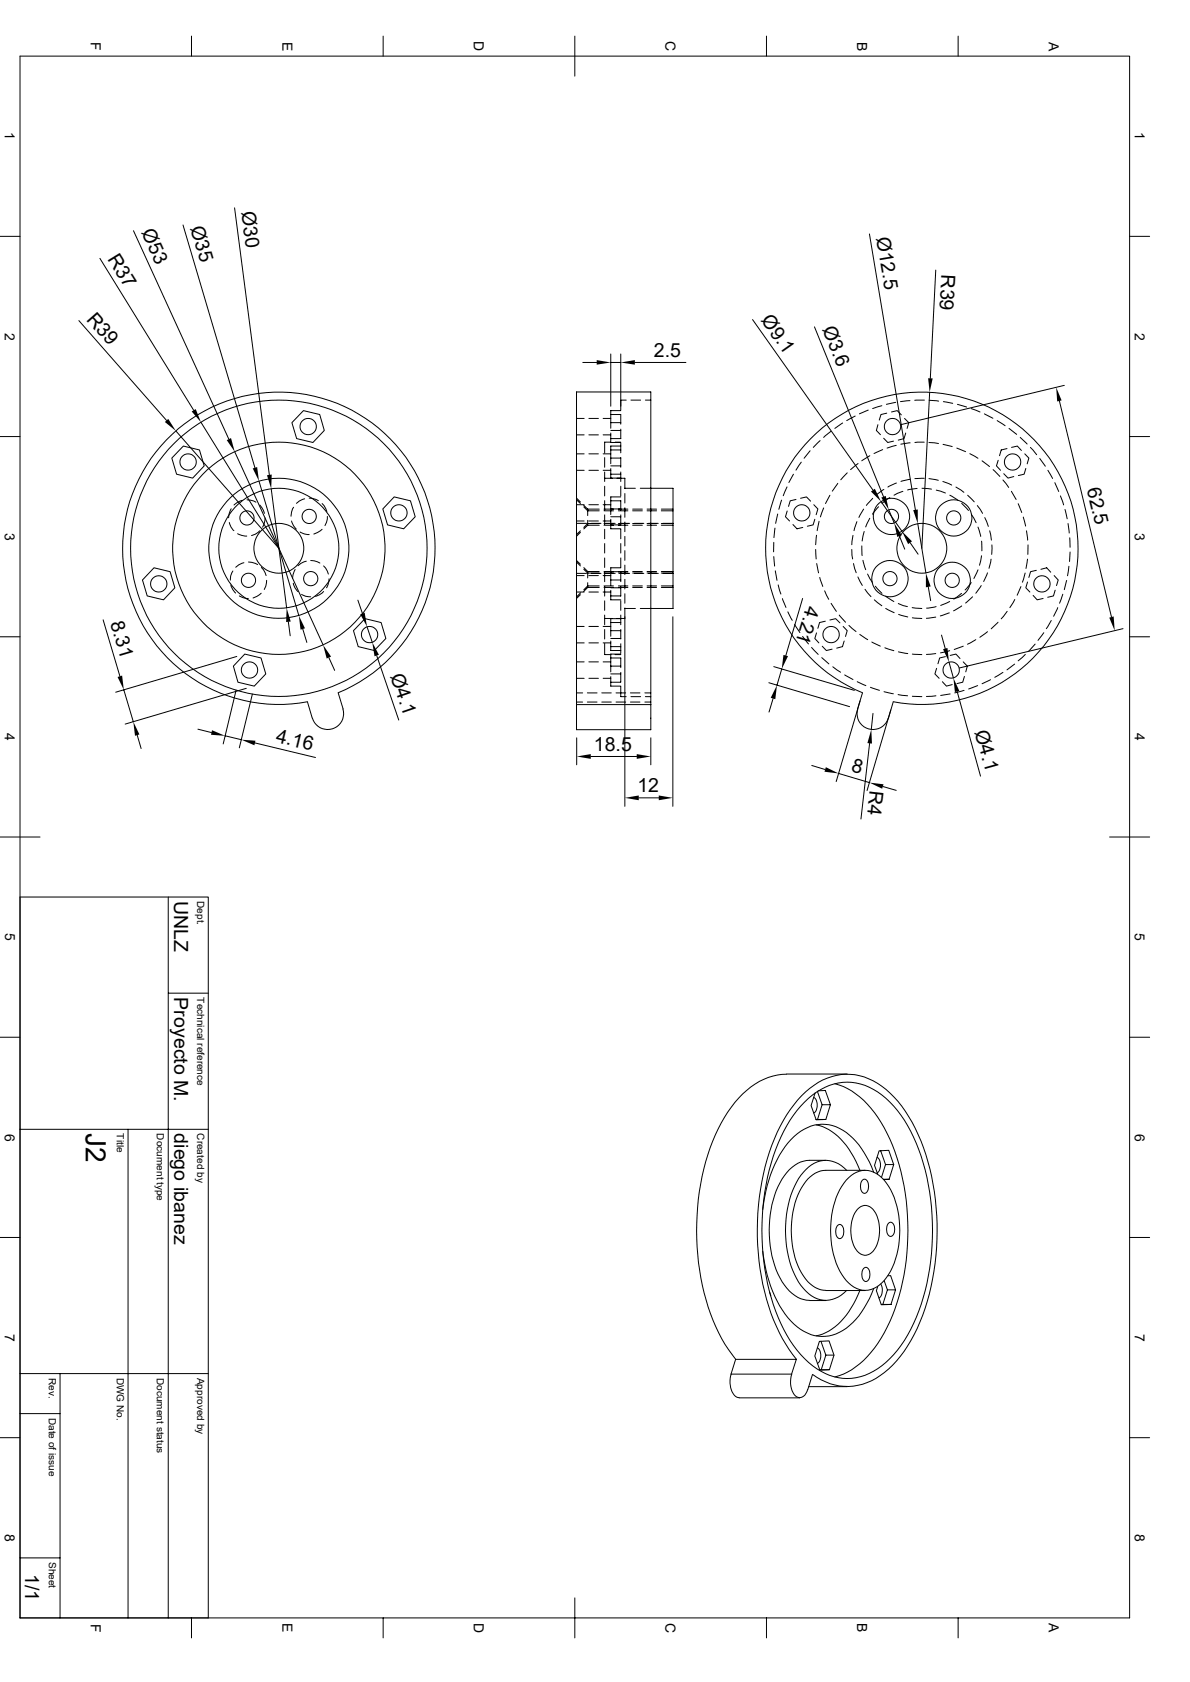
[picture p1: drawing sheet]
<svg xmlns="http://www.w3.org/2000/svg" width="297mm" height="420mm" viewBox="0 0 297 420" stroke-linecap="round" stroke-linejoin="round" font-family="sans-serif">
<g fill="none" stroke="#000" stroke-width=".25">
<path d="M5 14h276.9v390h-276.9zM47.8 9v5M95.6 9v5M143.5 9v10M191.3 9v5M239.1 9v5M0 59h5M33.3 57.6l23.8 52M45.7 56.2l17.9 60.6M58.5 51.9l8.7 66.7M217 58.4l11.5 68.9M281.9 59h5"/>
<path d="M24.9 64.5l23.4 37.9M187.8 79.8l30.1 42.6M233.6 67.4l-1.4 27.1M19.7 80.1l21.9 24.9M145.5 90.5h3.4M152.4 88.4v13M152.4 90.5h2.5M154.9 88.4v13M156.3 99.9h-1.4v2.5M157.5 99.9h2.4M158.5 90.5h12.7M161.1 99.9h1.3"/>
<path d="M203.3 81.6l17.2 42.4M230.7 99.9h-2.4M231.9 99.9l2.4 .3M232 98l-1.9 38.9M265.6 96.2l-40.8 9.8M0 109h5M45.8 111.4l4 1 1.2 3.9-2.9 3.1-4-1-1.2-4zM50.2 105.5l19.4 31.4-25.7-29.3M58.6 112.8l22 48.2M75.7 102.5l4.1 1 1.1 4-2.8 3-4.1-1-1.1-4zM143.9 113.3h1.9M143.9 117.4h1.9"/>
<path d="M143.9 104.5h1.9M143.9 108.6h1.9M147 113.3h2.4M147 117.4h2.4M147 104.5h2.4M147 108.6h2.4M150.5 113.3h1.9M150.5 117.4h1.9M150.5 104.5h1.9M150.5 108.6h1.9M150.9 114.3v2.4M150.9 117.9v2.3"/>
<path d="M150.9 119.4h1.9M152.3 110.4h-1.4v2.7M152.4 103.5h2.5v2.4M152.4 117v2.4h2.5M152.4 108.1v2.4h2.5M152.4 112.4h2.5M152.4 116.3h2.5M152.4 118.4h2.5M152.4 114.4h2.5M152.4 107.5h2.5M152.4 105.5h2.5M153.5 110.4h1.4"/>
<path d="M154 119.4h2v2.6M154.9 107.1v2.4h-2.5M154.9 110.7v2.4M154.9 114.3v2.4M154.9 117.9v2.3M154.9 111.4h-2.5v4.4M154.9 102.5h-2.5v4.4M198 118.4l-1.1 2.1M200 115.4l-1.3 2M202.2 112.6l-1.5 1.8M204.7 110l-1.7 1.7M207.4 107.7l-1.8 1.5"/>
<path d="M210.3 105.6l-1.9 1.4M211.5 118.1l-1.7 1.7M213.4 103.9l-2.1 1.1M214.2 115.7l-1.9 1.6M216.7 102.4l-2.2 .9M217.1 113.8l-2 1.3M219.1 106l-.4 1.5 1.1 1M220.1 101.3l-2.3 .7M220.3 112.3l-2.2 .9M220.6 109.4l1 1.1 1.4-.3M221.3 103.2l-1.4 .3-.4 1.4M222.5 102.9l1.4-.4 1.1 1.1"/>
<path d="M223.6 100.5l-2.4 .5M223.7 111.2l-2.3 .7M225.8 104.5l1 1-.4 1.5M226.1 108.1l-.5 1.4-1.4 .4M227.1 100l-2.4 .3M227.2 119.7l-2.3 .5M227.2 110.6l-2.4 .3M230.7 119.4l-2.4 .1M230.7 110.4l-2.4 .1M231.9 119.5l2.3 .4M231.9 110.5l2.3 .2M235.4 111l2.3 .5"/>
<path d="M235.5 100.3l2.3 .4M238.8 111.9l2.2 .9M239 101l2.3 .6M242.1 113.3l2 1.1M242.4 102l2.2 .9M245.1 115.1l1.9 1.4M245.7 103.3l2.1 1.1M247.9 117.3l1.7 1.7M248.9 105l2 1.3M249.1 114.9l-.4 1.4 1 1.1M250.3 119.8l1.5 1.9M250.5 118.3l1.1 1.1 1.4-.4"/>
<path d="M251.3 112l-1.4 .4-.4 1.4M251.8 107l1.9 1.5M252.5 111.7l1.4-.3 1 1.1M254.6 109.2l1.8 1.7M255.8 113.3l1 1.1-.4 1.4M256 117l-.4 1.4-1.4 .3M257.2 111.7l1.5 1.8M259.5 114.5l1.4 1.9M261.5 117.4l1.2 2.1M264.4 100.1l13 54M281.9 109h5M57.2 130.5a3.6 3.6 0 0 0 1.2 2"/>
<path d="M57.7 127l-.5 1.3-.1 1M59.3 133.3l1 .4 1.3 .2M60.5 124.9l-1.4 .6-.7 .6M61.6 124.8l1.7 .3 .6 .3M64.6 120.1l10 33.6M64.8 132.5l-1.1 .9-.9 .3M64.9 126.1l.8 1.3 .3 .8M66.2 129.3l-.3 1.5-.4 .8M67.7 122l3.8 29.8M72.8 130.1l.4 1.1 .8 .9M73.3 126.7l-.5 1.1-.2 1.1M74.9 132.8l1 .5 1.3 .2"/>
<path d="M76 124.5l-1.3 .6-.7 .6M77.2 124.4l.8 .1 1.5 .5M77.6 140h.8l1.4 .6M80.4 125.7l.5 .6 .7 1.5M80.4 132.2l-1.2 .8-.9 .4M81.7 128.9l-.2 1.5-.4 .8M98.4 124.1l4 1 1.2 3.9-2.8 3-4.1-.9-1.2-4zM143.9 140l1 .9M143.9 124.4l1 .9M143.9 124.8l1 .9M143.9 130.7h2.5M143.9 126h1.9"/>
<path d="M143.9 130.1h1.9M144.9 132.5l-1 1M144.9 132.9l-1 1M145.7 126.2l1 .9M145.7 126.6l1 1M146.7 127.1v.5M146.7 129.9v1.2M146.7 127.6v1.1M146.7 127.1h2.9M146.7 131.1l-1 1M146.7 127.6h2.9M146.7 131.1h2.9"/>
<path d="M147 126h2.4M147 130.1h2.4M147.6 130.7h2.4M149.6 130.7h-2.9l-1 1M150.5 126h1.9M150.5 130.1h1.9M150.7 127.1h6M150.7 127.6h2.4M150.7 131.1h2.4M150.7 130.7h2.4M150.9 121.4v2.4M150.9 125v2.4"/>
<path d="M150.9 128.6v2.4M150.9 132.2v2.3M150.9 135.7v2.4M150.9 139.3v2.4M151.2 130.7h2.3M152.4 129.7v2.3h2.5M152.4 129h2.5M152.4 131.1h2.5M152.4 125.1h2.5M154.3 127.6h2.4M154.3 131.1h2.4M154.3 130.7h2.4"/>
<path d="M154.7 130.7h2.4M154.9 121.4v2.4M154.9 125v2.4M154.9 128.6v2.4M154.9 132.2v2.3M154.9 139.3v2.4M154.9 124.1h-2.5v4.4M154.9 135.7v2.4M156 123.2v2.4M156 126.8v2.4M156 130.3v2.5M156 133.9v2.4"/>
<path d="M156 137.5v2.4M156 121.9h2.6M157.9 127.1h2.4M157.9 127.6h2.4M157.9 131.1h2.4M157.9 130.7h2.4M158.3 130.7h2.4M159.8 121.9h8.2v30h-8.2M161.5 127.1h2.4M161.5 127.6h2.4M161.5 131.1h2.4M161.5 130.7h2.4"/>
<path d="M161.9 130.7h2.4M165.1 127.1h2.9M165.1 127.6h2.9M165.1 131.1h2.9M165.1 130.7h2.9M165.5 130.7h2.5M193.1 139l.2 2.4M193.1 135.4v2.4M193.4 131.9l-.2 2.3M194.1 128.4l-.5 2.3M195.1 124.9l-.7 2.3M196.4 121.6l-.9 2.2"/>
<path d="M196.5 127.6l-.5 1.4 1.1 1.1M197.9 131l1 1 1.5-.3M198.7 124.7l-1.5 .4-.4 1.3M199.8 124.4l1.5-.3 1 1M203.1 126l1 1.1-.4 1.4M203.4 129.7l-.5 1.4-1.4 .3M203.6 137.2l.1 2.4M203.8 133.6l-.2 2.4M204.4 130.2l-.4 2.3M205.6 126.8l-.8 2.3M207.1 123.7l-1.1 2M209.1 120.7l-1.4 1.9"/>
<path d="M212.6 137.2l.2 2.4M212.9 133.7l-.3 2.3M213.9 130.3l-.8 2.2M215.1 136.3l.1 2.4M215.4 139.9l.7 2.3M215.6 127.1l-1.2 2.1M215.7 132.7l-.5 2.4M217.1 129.4l-1 2.2M217.8 124.4l-1.6 1.8M219.3 126.5l-1.5 1.9M219.9 125.2l5.2 7.5M220.6 122.2l-1.9 1.4"/>
<path d="M221.8 127.3l1.4 3.3M222.1 124.2l-2 1.5M223.7 120.6l-2.1 1M224.5 133.9l1.3 3.2M225.3 122.7l-2.2 1M227.2 135.5l2 2.9M228.9 122l-2.4 .3M229.1 130.8l2 12.3M230.1 121.9l2.4 .2M233.7 122.4l2.3 .7M235.3 120.2l2.2 .9M237.1 123.7l2 1.2"/>
<path d="M238.6 121.6l2 1.3M240 125.7l1.7 1.8M241.5 123.7l1.7 1.6M242.4 128.4l1.2 2.1M243.9 126.2l1.3 2M244.1 131.6l.7 2.3M245 135.1l.1 2.4M245 138.8l-.5 2.3M245.8 129.2l.9 2.2M247 132.5l.4 2.4M247.4 139.6l-.6 2.3M247.6 136.1l-.1 2.3"/>
<path d="M252.4 122.7l1.2 2M254.1 125.8l.9 2.2M255.4 129.1l.6 2.3M256.2 132.5l.3 2.4M256.5 139.6l-.4 2.3M256.6 136.1l-.1 2.3M263.3 120.5l.9 2.2M264.7 123.8l.8 2.3M265.8 127.2l.6 2.3M266.6 130.7l.3 2.4M267 134.3l.1 2.4M267.1 137.8l-.1 2.4"/>
<path d="M0 159h5M25.7 154.8l4.2 14.1M38.4 141.8l4.1 .9 1.1 4.1-2.8 3-4.1-1-1.1-4zM57.6 146.1l.5 1.1 .7 .9M58.1 142.6a3.5 3.5 0 0 0-.6 2.3M59.7 148.8l1 .5 1.3 .1M60.9 140.5l-1.3 .6-.8 .5M62 140.3l.9 .1 1.4 .6M65.2 148.1l-1.1 .8-.9 .4M65.2 141.7l.5 .5 .7 1.5M66.5 144.9l-.2 1.5-.3 .8M72 155.3l.4 3.4"/>
<path d="M73.2 145.6l.4 1.2 .7 .9M73.7 142.2l-.5 1.2-.2 1.1M75.3 148.4a3.6 3.6 0 0 0 2.3 .6M75.6 157.1l1 3.3M76.5 140.1l-1.4 .6-.7 .6M80.8 141.3l.5 .6 .7 1.4M80.8 147.7l-1.1 .8-1 .4M82.1 144.5l-.2 1.5-.4 .8M89.3 149.9l1.2 3.3M91.1 154.5l4 .9 1.2 4-2.9 3-4-.9-1.2-4zM91.6 156.5l1.3 3.9M143.9 140.3l1 1"/>
<path d="M143.9 143.2h2.5M143.9 143.7h1.9M143.9 147.8h1.9M143.9 156.4h1.9M144.9 148.1l-1 1M144.9 148.5l-1 .9M145.7 141.7l1 1M145.7 142.2l1 .9M146.7 142.7v.4M146.7 145.5v1.2M146.7 143.1v1.2M146.7 146.7l-1 1"/>
<path d="M146.7 142.7h2.9M146.7 143.1h2.9M146.7 146.7h2.9M147 143.7h2.4M147 147.8h2.4M147 156.4h2.4M147.6 143.2h2.4M149.6 146.3h-2.9l-1 1M150.5 143.7h1.9M150.5 147.8h1.9M150.5 156.4h1.9M150.7 142.7h2.4"/>
<path d="M150.7 146.3h2.4M150.7 143.1h2.4M150.7 146.7h2.4M150.9 142.9v2.3M150.9 146.4v2.4M150.9 150v2.4M150.9 153.6v2.4M150.9 157.2v2.4M150.9 154.4h1.9M151.2 143.2h2.3M152.4 147.4v2.4h2.5M152.4 144.8h2.5"/>
<path d="M152.4 142.7h2.5M152.4 146.8h2.5M152.4 157.5h2.5M152.4 155.4h2.5M152.4 159.4h2.5M154.3 142.7h2.4M154.3 146.3h2.4M154.3 143.1h2.4M154.3 146.7h2.4M154.7 143.2h2.4M154.9 142.9v2.3M154.9 146.4v2.4h-2.5"/>
<path d="M154.9 150v2.4M154.9 153.6v2.4M154.9 157.2v2.4M154.9 141.8h-2.5v4.4M154.9 154.5h-2.5v4.4M156 141.1v2.4M156 144.7v2.4M156 148.3v2.3M156 151.8v2.6h-2M156 151.9h2.6M156 154v47.3M157.9 142.7h2.4"/>
<path d="M157.9 146.3h2.4M157.9 143.1h2.4M157.9 146.7h2.4M158.3 143.2h2.4M161.5 142.7h2.4M161.5 146.3h2.4M161.5 143.1h2.4M161.5 146.7h2.4M161.9 143.2h2.4M165.1 142.7h2.9M165.1 146.3h2.9M165.1 143.1h2.9"/>
<path d="M165.1 146.7h2.9M165.5 143.2h2.5M167.9 154v47.3M193.5 142.5l.4 2.4M194.2 146l.7 2.3M195.3 149.5l.9 2.2M196.6 152.8l1.1 2.1M198.3 155.9l1.3 2M200.3 158.9l1.5 1.9M200.3 149.4l-4.2 14.3M203.8 158l-.4 1.4 1 1.1M203.8 140.7l.5 2.3"/>
<path d="M204.6 144.2l.8 2.2M205.8 147.5l1 2.1M206 155.1l-1.4 .3-.5 1.5M207.1 154.8l1.5-.3 1 1M207.4 150.7l1.3 2M209.5 153.6l1.5 1.8M210.4 156.4l1.1 1.1-.5 1.4M211.9 156.2l1.8 1.5M213 140.7l.7 2.3M214.1 144.1l1.1 2.1M214.6 158.4l2 1.3M215.9 147.2l1.5 1.8"/>
<path d="M216.5 143.3l1.2 2.1M218.2 149.8l1.9 1.5M218.5 146.4l1.6 1.8M221.1 148.9l2 1.3M221.1 151.9l2.1 1.1M224.2 150.7l2.3 .8M224.3 153.4l2.3 .7M227.7 151.7l2.4 .2M227.7 154.3l2.4 .1M231.7 146.6l.6 3.4M233.6 154.1l-2.4 .3M233.6 151.5l-2.3 .3"/>
<path d="M235 158.6l.9 3.4M236.9 153l-2.2 .8M237 150.2l-2.2 1M240 148.2l-2 1.4M240 151.3l-2 1.2M242.4 145.5l-1.5 1.8M242.7 149l-1.7 1.6M243.5 159.7l-2 1.2M244.1 142.3l-1 2.1M244.9 146.2l-1.4 1.9M246.5 143l-1 2.2M246.5 157.7l-1.9 1.4"/>
<path d="M249.1 155.4l-1.7 1.6M251.4 152.7l-1.5 1.8M253.3 149.7l-1.2 2M254.8 146.5l-.9 2.1M255.9 143.1l-.7 2.3M256.5 145.3l-.5 1.5 1 1M257.9 148.7l1 1.1 1.5-.4M258.7 142.4l-1.5 .3-.4 1.5M259.8 142.2l1.4-.4 1.1 1.1M260.5 158l-1.4 1.9M262.4 154.9l-1.2 2.1M263.1 143.7l1 1.1-.4 1.4"/>
<path d="M263.4 147.4l-.5 1.4-1.4 .3M264 151.7l-1 2.2M265.3 148.4l-.8 2.2M266.2 144.9l-.6 2.3M266.8 141.4l-.4 2.4M280.3 157l-40.9 9.8M281.9 159h5M30.9 172.3l2.4 7.9M58.9 172.3l-3.2 13.5M59.1 163.9l-30.2 8.9M61.1 163.3l4.1 1 1.1 4-2.8 3-4.1-1-1.1-4zM61.5 171.9l-30.3 8.9"/>
<path d="M63 173.3l-3.3 13.4M76.8 175.3l1.1 4M82.1 164.2l1.4 3.2M84.4 173a39 39 0 0 0 11.2-65.2 39 39 0 0 0-63.5 18.6 39 39 0 0 0 44.7 48.8M84.4 173l1.2 4M85.6 177a4 4 0 0 1-2.7 5 4 4 0 0 1-4.9-2.7M94 163.7l5.5 16.1M143.9 175.9v6.3h18.5v-6.3M143.9 175.9v-78h18.5v78M143.9 173h1.5M143.9 175.3h1.5M143.9 165.3h1.9"/>
<path d="M143.9 169.4h1.9M143.9 160.5h1.9M143.9 175.9h18.5M146.6 173h2.4M146.6 175.3h2.4M147 165.3h2.4M147 169.4h2.4M147 160.5h2.4M150.2 173h2.4M150.2 175.3h2.4M150.5 165.3h1.9M150.5 169.4h1.9"/>
<path d="M150.5 160.5h1.9M150.9 160.7v2.7h1.4M152.4 169v2.3h2.5M152.4 160.1v2.3h2.5M152.4 170.3h2.5M152.4 166.3h2.5M152.4 164.3h2.5M152.4 168.3h2.5M152.4 161.5h2.5M153.5 163.4h1.4M153.8 173h2.4M153.8 175.3h2.4"/>
<path d="M154.9 160.7v2.4M154.9 164.3v2.4M154.9 167.9v2.4M154.9 171.4v2.5h1.4M154.9 163.3h-2.5v4.5M157.4 173h2.3M157.4 175.3h2.3M157.5 173.9h2.4M161 173h1.4M161 175.3h1.4M161.1 173.9h1.3M191.9 170.5l20.1 5.9"/>
<path d="M193 174.4l-1.1 3.4M193.1 166.5l20.1 5.9M195.1 167l-1.2 4.1M202.6 161.7l1.6 1.7M205.1 164.2l1.8 1.6M205.2 161.4l1 1 1.5-.3M207.9 166.5l1.9 1.4M210.7 160.1l-.4 1.4-1.5 .3M210.8 168.5l2.1 1.2M214 170.2l2.1 1M214.1 177a4 4 0 0 0 2.6 5 4 4 0 0 0 5-2.7M214.7 175l-6 20.2"/>
<path d="M215.3 173a39 39 0 0 1-11.2-65.2 39 39 0 0 1 63.4 18.6 39 39 0 0 1-44.6 48.8M215.3 173l-1.3 4M217.3 171.6l2.2 .8M217.6 160.3l2.1 1M217.9 178.1l-.4 4M220.6 172.7l2.4 .5M220.9 161.8l2.2 .7M222.3 177.2l-5.9 20.2M222.9 175.3l-1.2 4M224.2 173.4l2.3 .3M224.2 162.8l2.4 .4M227.7 163.3l2.4 .1"/>
<path d="M227.7 173.9h2.4M233.6 163.2l-2.4 .2M233.6 173.7l-2.4 .2M233.8 166.9l-.5 1.4 1.1 1.1M235.2 170.2l1 1.1 1.5-.4M236 164l-1.5 .3-.4 1.4M236.9 165.3l1.1 4M237 162.5l-2.3 .5M237.2 173.3l-2.4 .4M237.2 163.7l1.4-.4 1 1.1M238.9 172.6l5.8 21.2M240.4 161.3l-2.2 .9"/>
<path d="M240.4 165.3l1 1-.4 1.5M240.6 172.4l-2.3 .6M240.7 168.9l-.4 1.4-1.5 .4M244 171.2l-2.2 .8M247.2 169.7l-2.1 1M250.3 167.9l-2 1.2M253.2 165.8l-1.9 1.5M255.9 163.4l-1.8 1.6M258.4 160.8l-1.6 1.8M34.2 183.6l1 3.3M49.4 182.1l3.4 .8M56.2 183.7l4 1"/>
<path d="M63.6 185.5l15.1 3.6M143.9 184.2v6.8M147.4 188.9h11.5M159.4 199.2h5M162.4 184.2v6.8M202.6 191.1l3.4 1.1M209.3 193.1l7.7 2.3M217 185.6l-2.1 18.9M220.3 196.4l3.4 1M0 209h10M276.9 209h10M5 224h47v180"/>
<path d="M42 224v180M0 259h5M42 248h10M281.9 259h5M196.3 268.2h15.2M196.3 268.2a16.4 16.4 0 0 0-11.9 6 43.1 43.1 0 0 0-9.5 21.5 61.7 61.7 0 0 0 4.5 37.1l1.5 2.9 2.7 3.7M200.8 275.2a13.8 13.8 0 0 1 16.2-3.7 24.6 24.6 0 0 1 11 12.4 59.5 59.5 0 0 1 0 46.6 24.6 24.6 0 0 1-11 12.4 13.4 13.4 0 0 1-15.2-2.7 36.9 36.9 0 0 1-10.2-19.7 59.9 59.9 0 0 1 3.3-36.6l2.3-4.2 1.7-2.4zM203.1 274a2.66 2.66 0 0 1 0 3.9M204 272.5l1.2 3.3M204 279.5h2.1M204.2 272.4l1.8-.1 1.3 3.5-1.2 3.7-2.4 .1-1.3-3.5 1.1-3.2M207.3 275.8h-2.1l-1.2 3.7h-.3"/>
<path d="M208.4 270.6a20 20 0 0 1 11.5 9.7 53.2 53.2 0 0 1 6.7 28.8 50.6 50.6 0 0 1-7.5 26.3 19.4 19.4 0 0 1-10.7 8.4M5 282h47M32 282v122M203.7 280.9a14.3 14.3 0 0 1 9.4 8l1.5 3.3M206.1 289.7h-4a8.6 8.6 0 0 0-6.9 4.7 27.2 27.2 0 0 0 0 25.6 8.6 8.6 0 0 0 6.9 4.7h4M211.2 294.7a5.8 5.8 0 0 1 9.5 0 21.1 21.1 0 0 1 3.6 16.2 15.9 15.9 0 0 1-4.9 10 5.6 5.6 0 0 1-8.2-1.2 21.1 21.1 0 0 1-3.6-16.2 17.5 17.5 0 0 1 3.6-8.8zM211.3 292.2a6.7 6.7 0 0 0-10.8 .5 23.3 23.3 0 0 0-4.4 15.8 21.6 21.6 0 0 0 4.4 13.2 6.7 6.7 0 0 0 10.8 .5M215.1 294.8a.87 .87 0 0 1 1.1-.3 .87 .87 0 0 1 .5 .9 2 2 0 0 1-.9 2.6 2.1 2.1 0 0 1-.7-3.2zM215.9 292.2h-9.8a7.5 7.5 0 0 0-6.1 4.4 23 23 0 0 0 .5 22 7.1 7.1 0 0 0 5.6 3.6h9.8M218.1 292.7a20.9 20.9 0 0 0-7.7-10.5 9.9 9.9 0 0 0-13 2.4 30.9 30.9 0 0 0-7 17.4M218.9 289a2.66 2.66 0 0 1 0 3.9M219.8 287.3l1.2 3.5-1 3.2"/>
<path d="M220.5 294.5h1.4M221 290.8h2.1M223.1 290.8l-1.2 3.7h-1.3M223.1 290.8l-1.3-3.6-2.4 .2-1.1 3.6 .8 2.2M0 309h5M190.4 312.4a30.9 30.9 0 0 0 7 17.5 10 10 0 0 0 11.3 3.2 16 16 0 0 0 7.7-7.7l1.7-3.7M209 306.1a.87 .87 0 0 1 1-.3 .87 .87 0 0 1 .5 .9 2 2 0 0 1-.9 2.6 2.1 2.1 0 0 1-.6-3.2zM214 302a2.48 2.48 0 0 1 4.2 .4 9.3 9.3 0 0 1-.3 10.1 2.48 2.48 0 0 1-4.2-.5 9.3 9.3 0 0 1 .3-10zM215.5 316.8a.87 .87 0 0 1 1-.3 .87 .87 0 0 1 .5 1 2 2 0 0 1-.9 2.5 2.1 2.1 0 0 1-.6-3.2zM220.7 319.8l.8 2.3-1.2 3.6h-.3M221.6 318.6l.7-.1 1.2 3.6-1.1 3.6M221.7 305.6a.87 .87 0 0 1 1-.3 .87 .87 0 0 1 .5 .9 2 2 0 0 1-.9 2.5 2.1 2.1 0 0 1-.6-3.1z"/>
<path d="M281.9 309h5M183.6 339.4h15.2l-1.2 3.7h-15.1zM192.1 322.6l.2 1M192.3 323.4h.1M198.8 339.4a44.9 44.9 0 0 1-8.8-20.7 61.6 61.6 0 0 1 4.7-37.5 23.9 23.9 0 0 1 11.8-12 14.4 14.4 0 0 1 15.7 3.8 38.3 38.3 0 0 1 9.9 18.9 63.5 63.5 0 0 1-3.2 39.8 26.5 26.5 0 0 1-11.3 13.1 13.9 13.9 0 0 1-14.8-1.6M204 336.5a2.66 2.66 0 0 1 0 3.9M204.5 334.9l2.4-.1 1.3 3.6-1.2 3.6-2.4 .1-1.2-3.5zM204.9 334.9l1.2 3.5-1.1 3.6-.4 .1M206.1 338.4h2.1M214.6 322.2a19 19 0 0 1-8.5 10.5l-2.4 .8M219.1 321.2l-.4 1.1 1.3 3.5 2.4-.1M219.8 320.6a2.83 2.83 0 0 1-.4 3.5"/>
<path d="M220.3 325.7h2.1M221.5 322.1h2M0 359h5M5 353h10M5 343h47M15 343v61M182.5 343.1a5.2 5.2 0 0 0 1.3 5.7l.7 .2M184.5 349h15.1M197.6 343.1a5.4 5.4 0 0 0 1.2 5.7 1.87 1.87 0 0 0 2.6-1.4l1.4-4.2M201.8 346.2h9.7M205 342h2M281.9 359h5"/>
<path d="M5 389h10M143.5 399v10M47.8 404v5M95.6 404v5M191.3 404v5M239.1 404v5"/>
<circle cx="46.9" cy="115.3" r="2.04"/>
<circle cx="76.9" cy="106.5" r="2.04"/>
<circle cx="222.8" cy="106.5" r="2.04"/>
<circle cx="252.7" cy="115.4" r="2.04"/>
<circle cx="61.6" cy="129.3" r="1.78"/>
<circle cx="69.6" cy="136.9" r="15"/>
<circle cx="69.6" cy="136.9" r="17.5"/>
<circle cx="69.6" cy="136.9" r="26.5"/>
<circle cx="69.6" cy="136.9" r="37"/>
<circle cx="69.6" cy="136.9" r="6.2"/>
<circle cx="77.2" cy="128.9" r="1.78"/>
<circle cx="99.6" cy="128" r="2.04"/>
<circle cx="200.1" cy="128.1" r="2.04"/>
<circle cx="222.5" cy="128.9" r="1.78"/>
<circle cx="222.5" cy="128.9" r="4.5"/>
<circle cx="230.1" cy="136.9" r="6.2"/>
<circle cx="238" cy="129.3" r="1.78"/>
<circle cx="238" cy="129.3" r="4.5"/>
<circle cx="39.6" cy="145.8" r="2.04"/>
<circle cx="62" cy="144.9" r="1.78"/>
<circle cx="77.6" cy="144.5" r="1.78"/>
<circle cx="92.2" cy="158.4" r="2.04"/>
<circle cx="207.4" cy="158.5" r="2.04"/>
<circle cx="222.1" cy="144.5" r="1.78"/>
<circle cx="222.1" cy="144.5" r="4.5"/>
<circle cx="237.7" cy="144.9" r="1.78"/>
<circle cx="237.7" cy="144.9" r="4.5"/>
<circle cx="260.1" cy="145.8" r="2.04"/>
<circle cx="62.3" cy="167.3" r="2.04"/>
<circle cx="237.4" cy="167.3" r="2.04"/>
</g>
<g fill="#000">
<path d="M148.9 89.9l3.5 .6-3.5 .6zM154.9 90.5l3.6-.6v1.2zM231.6 94.4l1.2 .1-.8 3.5zM263.6 96.7l1.4 3.3-1.1 .2zM41.1 105.4l.9-.8 1.9 3zM47.8 102.7l1.1-.5 1.3 3.3zM56.6 109.9l1.1-.5 .9 3.4zM63.1 117l1.1-.4 .4 3.5zM66.6 118.7l1.2-.2-.1 3.5zM217.4 122.7l1-.7 1.5 3.2zM220 124.2l1.1-.4 .7 3.5zM223.2 130.6l1.8 3-1.1 .5z"/>
<path d="M225.1 132.7l2.5 2.5-.9 .6zM227.9 127.4l1.2-.2v3.6zM71.5 151.8l1.1 3.4-1.2 .1zM74.6 153.7l1.5 3.2-1.1 .3zM89.9 153.4l1.1-.4 .6 3.5zM231.1 143.1l1.2 3.3-1.2 .2zM276.9 154.2l1.1-.3 .2 3.6zM29.3 169l1.2-.3 .4 3.6zM80.6 161l2 3-1.1 .4zM92.9 160.4l1.7 3.1-1.1 .4zM193.9 171.1l-.4 3.5-1.1-.4zM195.5 163.5l1.2 .3-1.6 3.2z"/>
<path d="M235.4 162.1l1.1-.3 .4 3.5zM238 169.3l1.4 3.2-1.1 .3zM33.3 180.2l1.5 3.2-1.1 .3zM52.9 182.3l3.3 1.4-3.5-.2zM60.2 184.7l3.6 .3-.3 1.1zM143.9 188.9l3.5-.6v1.2zM158.9 188.3l3.5 .6-3.5 .6zM156 199.2l3.4-.6v1.2zM164.4 198.6l3.5 .6-3.5 .6zM206.1 191.6l3.2 1.5-3.5-.4zM217.5 182.1l.1 3.6-1.1-.2zM217 195.4l3.5 .4-.3 1.1z"/>
</g>
<text font-size="7" x="21.5" y="283" transform="rotate(90 21.5 283)">J2</text>
<g font-size="4.9">
<text x="60.2" y="52.9" transform="rotate(83 60.2 52.9)">Ø30</text>
<text x="35.2" y="58" transform="rotate(65 35.2 58)">Ø53</text>
<text x="47.5" y="56.9" transform="rotate(74 47.5 56.9)">Ø35</text>
<text x="218.7" y="59.4" transform="rotate(81 218.7 59.4)">Ø12.5</text>
<text x="26.7" y="64.6" transform="rotate(58 26.7 64.6)">R37</text>
<text x="235" y="68.5" transform="rotate(93 235 68.5)">R39</text>
<text x="21.5" y="79.8" transform="rotate(49 21.5 79.8)">R39</text>
<text x="189.8" y="79.9" transform="rotate(55 189.8 79.9)">Ø9.1</text>
<text x="205.2" y="82.1" transform="rotate(68 205.2 82.1)">Ø3.6</text>
<text x="163.2" y="89">2.5</text>
<text x="271.2" y="122.1" transform="rotate(76 271.2 122.1)">62.5</text>
<text x="27.5" y="155.5" transform="rotate(74 27.5 155.5)">8.31</text>
<text x="201.3" y="151.1" transform="rotate(106 201.3 151.1)">4.21</text>
<text x="97.4" y="168.8" transform="rotate(71 97.4 168.8)">Ø4.1</text>
<text x="68.7" y="185.3" transform="rotate(14 68.7 185.3)">4.16</text>
<text x="243.2" y="182.7" transform="rotate(74 243.2 182.7)">Ø4.1</text>
<text x="148.3" y="187.4">18.5</text>
<text x="159.1" y="197.8">12</text>
<text x="212.3" y="192.5" transform="rotate(16 212.3 192.5)">8</text>
<text x="217.1" y="197.3" transform="rotate(97 217.1 197.3)">R4</text>
<text x="43.5" y="225" transform="rotate(90 43.5 225)">UNLZ</text>
<text x="43.5" y="249" transform="rotate(90 43.5 249)">Proyecto M.</text>
<text x="43.5" y="283" transform="rotate(90 43.5 283)">diego ibanez</text>
<text x="6.3" y="393.1" transform="rotate(90 6.3 393.1)">1/1</text>
</g>
<g font-size="3.5">
<text x="22.6" y="10.5" transform="rotate(90 22.6 10.5)">F</text>
<text x="70.5" y="10.4" transform="rotate(90 70.5 10.4)">E</text>
<text x="118.3" y="10.2" transform="rotate(90 118.3 10.2)">D</text>
<text x="166.1" y="10.2" transform="rotate(90 166.1 10.2)">C</text>
<text x="214" y="10.4" transform="rotate(90 214 10.4)">B</text>
<text x="261.8" y="10.4" transform="rotate(90 261.8 10.4)">A</text>
<text x="1.2" y="33.1" transform="rotate(90 1.2 33.1)">1</text>
<text x="283.2" y="33.1" transform="rotate(90 283.2 33.1)">1</text>
<text x="1.2" y="83" transform="rotate(90 1.2 83)">2</text>
<text x="283.2" y="83.1" transform="rotate(90 283.2 83.1)">2</text>
<text x="1.2" y="133" transform="rotate(90 1.2 133)">3</text>
<text x="283.2" y="133" transform="rotate(90 283.2 133)">3</text>
<text x="1.2" y="183.1" transform="rotate(90 1.2 183.1)">4</text>
<text x="283.2" y="183.1" transform="rotate(90 283.2 183.1)">4</text>
<text x="1.3" y="233" transform="rotate(90 1.3 233)">5</text>
<text x="283.3" y="233" transform="rotate(90 283.3 233)">5</text>
<text x="1.2" y="283" transform="rotate(90 1.2 283)">6</text>
<text x="283.2" y="283" transform="rotate(90 283.2 283)">6</text>
<text x="1.2" y="333" transform="rotate(90 1.2 333)">7</text>
<text x="283.2" y="333" transform="rotate(90 283.2 333)">7</text>
<text x="1.2" y="383" transform="rotate(90 1.2 383)">8</text>
<text x="283.2" y="383" transform="rotate(90 283.2 383)">8</text>
<text x="22.6" y="405.4" transform="rotate(90 22.6 405.4)">F</text>
<text x="70.5" y="405.3" transform="rotate(90 70.5 405.3)">E</text>
<text x="118.3" y="405.2" transform="rotate(90 118.3 405.2)">D</text>
<text x="166.1" y="405.2" transform="rotate(90 166.1 405.2)">C</text>
<text x="214" y="405.3" transform="rotate(90 214 405.3)">B</text>
<text x="261.8" y="405.3" transform="rotate(90 261.8 405.3)">A</text>
</g>
<g font-size="2.5">
<text x="49.2" y="225" transform="rotate(90 49.2 225)">Dept.</text>
<text x="49.2" y="249" transform="rotate(90 49.2 249)">Technical reference</text>
<text x="29.2" y="283" transform="rotate(90 29.2 283)">Title</text>
<text x="39.2" y="283" transform="rotate(90 39.2 283)">Document type</text>
<text x="49.2" y="283" transform="rotate(90 49.2 283)">Created by</text>
<text x="12.2" y="344" transform="rotate(90 12.2 344)">Rev.</text>
<text x="29.2" y="344" transform="rotate(90 29.2 344)">DWG No.</text>
<text x="39.2" y="344" transform="rotate(90 39.2 344)">Document status</text>
<text x="49.2" y="344" transform="rotate(90 49.2 344)">Approved by</text>
<text x="12.2" y="354" transform="rotate(90 12.2 354)">Date of issue</text>
<text x="12.2" y="390" transform="rotate(90 12.2 390)">Sheet</text>
</g>
</svg>
